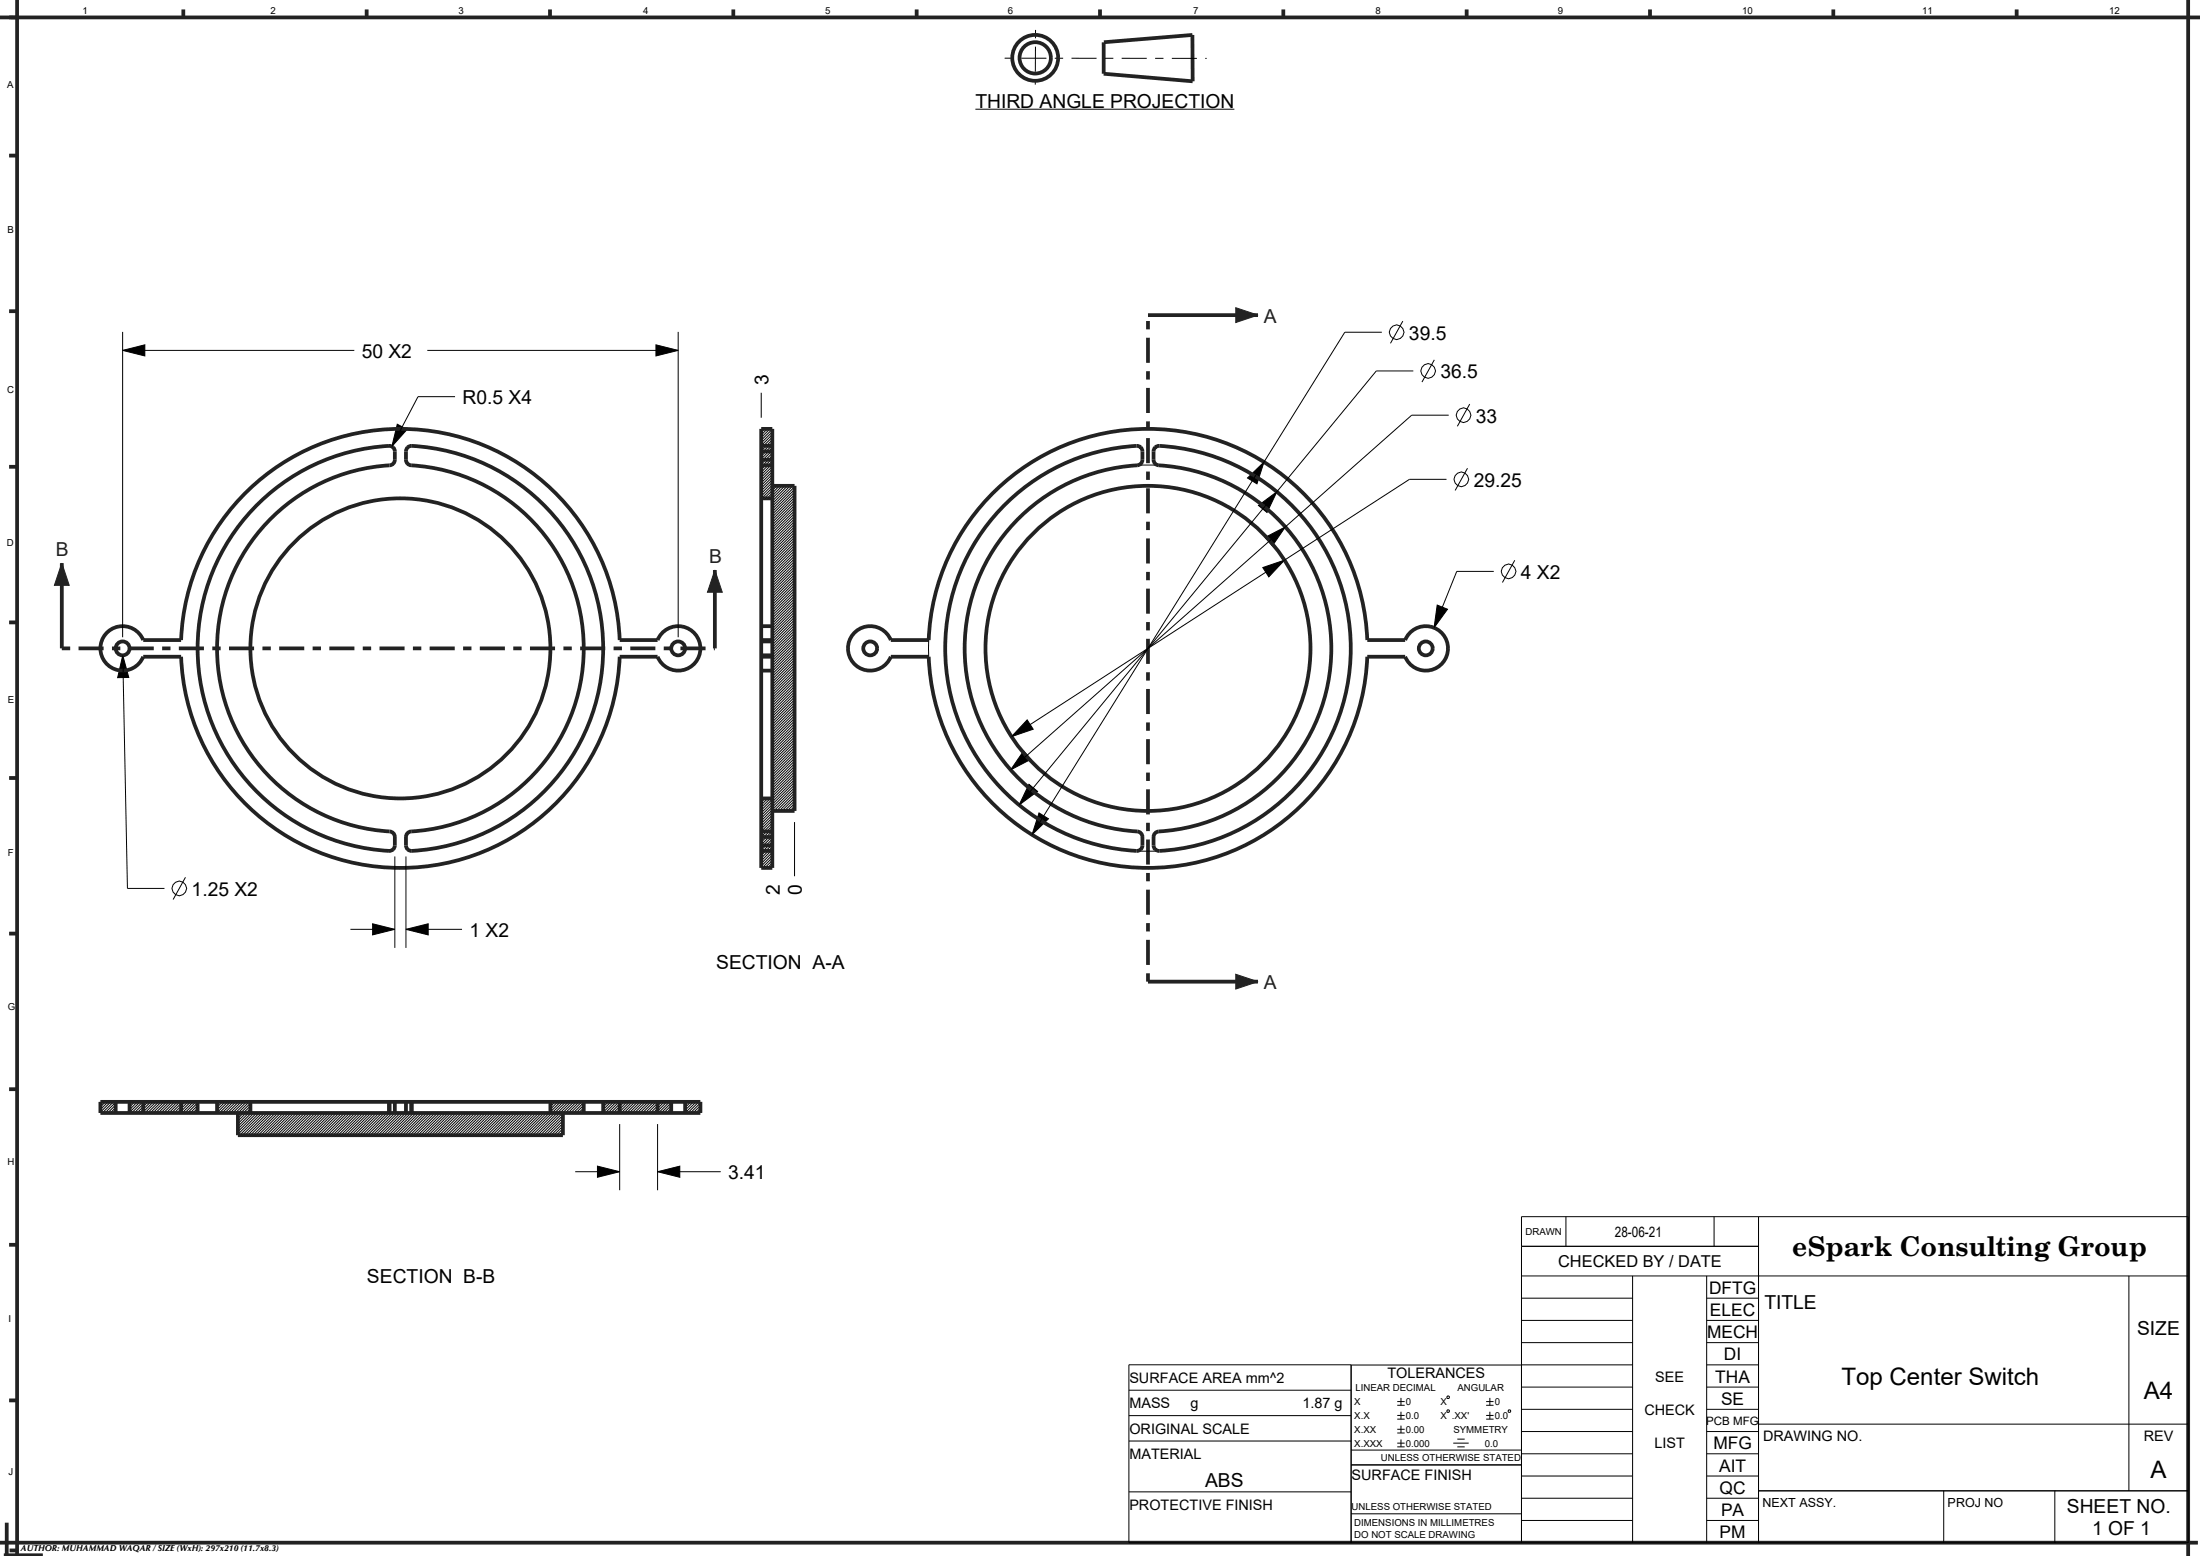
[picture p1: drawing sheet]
<svg xmlns="http://www.w3.org/2000/svg" width="297mm" height="210mm" viewBox="0 0 297 210" stroke-linecap="round" stroke-linejoin="round" font-family="sans-serif">
<path d="M166.8 131.5l3 1-3 1z" fill="#222226"/>
<path d="M166.8 131.5l3 1-3 1z" fill="none" stroke="#222226" stroke-width=".14"/>
<path d="M166.8 41.5l3 1-3 1z" fill="#222226"/>
<path d="M166.8 41.5l3 1-3 1z" fill="none" stroke="#222226" stroke-width=".14"/>
<path d="M8.3 76l1 3h-2z" fill="#222226"/>
<path d="M8.3 76l1 3h-2z" fill="none" stroke="#222226" stroke-width=".14"/>
<path d="M96.5 76.9l1 3h-2z" fill="#222226"/>
<path d="M96.5 76.9l1 3h-2z" fill="none" stroke="#222226" stroke-width=".14"/>
<g fill="none" stroke="#222226" stroke-width=".51">
<path d="M0 2.4h297M1.2 2.4h1.1M2.3 0v210M24.8 1.3v1.1M49.5 1.3v1.1M74.3 1.3v1.1M99 1.3v1.1M123.8 1.3v1.1M148.5 1.3v1.1M149 5.7l12-1v6.3l-12-1.1v-4.2M173.2 1.3v1.1M198 1.3v1.1"/>
<path d="M222.7 1.3v1.1M247.5 1.3v1.1M272.3 1.3v1.1M295.4 0v210M1.2 21h1.1M1.2 42h1.1M102.8 57.9h1.5v59.2h-1.5zM155 42.5h14.8M1.2 63h1.1M8.3 76v11.5M33.5 66.2a29.6 29.6 0 0 1 31.6-6.2 29.6 29.6 0 0 1 18.6 26.4h5.1a3 3 0 0 1 4.6-1.3 3 3 0 0 1 0 4.8 3 3 0 0 1-4.6-1.3h-5.1a29.6 29.6 0 0 1-29.6 28.5 29.6 29.6 0 0 1-29.6-28.5h-5.2a3 3 0 0 1-4.6 1.3 3 3 0 0 1 0-4.8 3 3 0 0 1 4.6 1.3h5.2a29.5 29.5 0 0 1 9-20.2zM34.8 68a27.1 27.1 0 0 1 17.9-7.8 .75 .75 0 0 1 .6 .7v1.2a.75 .75 0 0 1-.7 .7 24.8 24.8 0 0 0-23.3 24.9 24.8 24.8 0 0 0 23.6 24.6l.2 .1a2.38 2.38 0 0 1 .2 1.9 .75 .75 0 0 1-.8 .5 27.4 27.4 0 0 1-24.1-17.6 27.4 27.4 0 0 1 6.4-29.2z"/>
<path d="M55 60.4l.4-.2a27.3 27.3 0 0 1 26 27.3 27.3 27.3 0 0 1-26 27.3 .75 .75 0 0 1-.6-.7v-1.1a.75 .75 0 0 1 .7-.8 24.8 24.8 0 0 0 23.3-24.9 24.8 24.8 0 0 0-23.6-24.6l-.2-.1a2.38 2.38 0 0 1-.2-1.9zM96.5 76.9v10.6M102.8 67.3h1.5M102.8 62.8h1.5M102.8 62.1h1.5M102.8 60.9h1.5M102.8 60.2h1.5M104.3 65.6h3v43.8h-3M134.4 66.2a29.6 29.6 0 0 1 31.7-6.2 29.6 29.6 0 0 1 18.5 26.4h5.1a3 3 0 0 1 4.6-1.3 3 3 0 0 1 0 4.8 3 3 0 0 1-4.6-1.3h-5.1a29.6 29.6 0 0 1-29.6 28.5 29.6 29.6 0 0 1-29.6-28.5h-5.1a3 3 0 0 1-4.6 1.3 3 3 0 0 1 0-4.8 3 3 0 0 1 4.6 1.3h5.1a29.5 29.5 0 0 1 9-20.2zM135.8 68a27.1 27.1 0 0 1 17.8-7.8 .75 .75 0 0 1 .6 .7v1.2a.75 .75 0 0 1-.7 .7 24.8 24.8 0 0 0-23.3 24.9 24.8 24.8 0 0 0 23.6 24.6l.2 .1a2.38 2.38 0 0 1 .2 1.9 .75 .75 0 0 1-.8 .5 27.4 27.4 0 0 1-24-17.6 27.4 27.4 0 0 1 6.4-29.2zM156 60.4l.3-.2a27.3 27.3 0 0 1 26.1 27.3 27.3 27.3 0 0 1-26.1 27.3 .75 .75 0 0 1-.6-.7v-1.1a.75 .75 0 0 1 .7-.8 24.8 24.8 0 0 0 23.3-24.9 24.8 24.8 0 0 0-23.5-24.6l-.3-.1a2.38 2.38 0 0 1-.1-1.9zM1.2 84h1.1"/>
<path d="M102.8 88.6h1.5M102.8 86.4h1.5M102.8 90.5h1.5M102.8 88.4h1.5M102.8 86.6h1.5M102.8 84.5h1.5M1.2 105h1.1M102.8 114.8h1.5M102.8 114.1h1.5M102.8 113h1.5M102.8 112.2h1.5M102.8 107.8h1.5"/>
<path d="M1.2 126h1.1M155 132.5h14.8M1.2 147h1.1M13.6 148.7h81v1.5h-81zM15.6 148.7v1.5M17.5 148.7v1.5M19.3 148.7v1.5M24.5 148.7v1.5M26.7 148.7v1.5M29.3 148.7v1.5M32.1 150.2v3h43.9v-3M33.8 148.7v1.5"/>
<path d="M52.5 148.7v1.5M52.6 148.7v1.5M53.3 148.7v1.5M54.8 148.7v1.5M55.5 148.7v1.5M55.6 148.7v1.5M74.3 148.7v1.5M78.8 148.7v1.5M81.4 148.7v1.5M83.7 148.7v1.5M88.8 148.7v1.5M90.6 148.7v1.5"/>
<path d="M92.5 148.7v1.5M1.2 168h1.1M1.2 189h1.1M.5 209.9h5.3M.9 205.5v4.6M1.3 209.2h1.1M296.7 208.2h-296.7"/>
<circle cx="139.8" cy="7.8" r="3.1"/>
<circle cx="139.8" cy="7.8" r="2.12"/>
<circle cx="16.6" cy="87.5" r=".94"/>
<circle cx="54.1" cy="87.5" r="20.3"/>
<circle cx="91.6" cy="87.5" r=".94"/>
<circle cx="117.5" cy="87.5" r=".94"/>
<circle cx="155" cy="87.5" r="21.9"/>
<circle cx="192.5" cy="87.5" r=".94"/>
</g>
<path d="M8.3 87.5h88.2M155 132.5v-90" fill="none" stroke="#222226" stroke-width=".51" stroke-dasharray="1.1 1.1 3.4 1.1" stroke-linecap="butt"/>
<g fill="none" stroke="#000" stroke-width=".14">
<path d="M131.7 14.7h34.9M16.6 47.3l3-.8v1.5zM16.6 44.8v41.2M16.6 47.3h31.2M53.6 57.3l1.4 .7-2.1 2.3zM57.7 47.3h33.9M61.4 53.5h-5l-3.5 6.8M88.6 46.5l3 .8-3 .7zM91.6 44.8v41.2M102.8 53v3.4M102.9 57.9l-.1 .1M103.2 57.9l-.4 .4"/>
<path d="M103.6 57.9l-.8 .8M103.9 57.9l-1.1 1.2M104.3 57.9l-1.5 1.5M104.3 58.3l-1.5 1.5M104.3 58.6l-1.5 1.5M104.3 59l-1.5 1.5M104.3 59.4l-1.5 1.5M104.3 59.7l-1.5 1.5M186.5 44.8h-5l-42.2 67.9M189.4 43.3l-1.7 3M190.8 50.1h-5l-48.2 58.5M193.6 48.6l-1.6 3"/>
<path d="M195.6 56h-5l-54.2 47.9M198.4 54.5l-1.7 3M104.3 60.1l-1.5 1.5M104.3 60.4l-1.5 1.5M104.3 60.8l-1.5 1.5M104.3 61.2l-1.5 1.5M104.3 61.5l-1.5 1.5M104.3 61.9l-1.5 1.5M104.3 62.2l-1.5 1.5M104.3 62.6l-1.5 1.5M104.3 63l-1.5 1.5M104.3 63.3l-1.5 1.5"/>
<path d="M104.3 63.7l-1.5 1.5M104.3 64l-1.5 1.5M104.3 64.4l-1.5 1.5M104.3 64.7l-1.5 1.5M104.3 65.1l-1.5 1.5M104.3 65.5l-1.5 1.5M104.5 65.6l-1.7 1.7M104.9 65.6l-1.7 1.7M105.2 65.6l-1.6 1.7M105.6 65.6l-1.7 1.7M106 65.6l-1.7 1.7M106.3 65.6l-2 2"/>
<path d="M106.7 65.6l-2.4 2.4M107 65.6l-2.7 2.7M107.3 65.7l-3 3M107.3 66.1l-3 3M107.3 66.4l-3 3M107.3 66.8l-3 3M107.3 67.1l-3 3M107.3 67.5l-3 3M107.3 67.9l-3 3M107.3 68.2l-3 3M107.3 68.6l-3 3M107.3 68.9l-3 3"/>
<path d="M107.3 69.3l-3 3M107.3 69.7l-3 3M107.3 70l-3 3M107.3 70.4l-3 3M107.3 70.7l-3 3M107.3 71.1l-3 3M107.3 71.4l-3 3M107.3 71.8l-3 3M107.3 72.2l-3 3M107.3 72.5l-3 3M107.3 72.9l-3 3M107.3 73.2l-3 3"/>
<path d="M107.3 73.6l-3 3M107.3 74l-3 3M107.3 74.3l-3 3M107.3 74.7l-3 3M107.3 75l-3 3M107.3 75.4l-3 3M107.3 75.8l-3 3M107.3 76.1l-3 3M107.3 76.5l-3 3M107.3 76.8l-3 3M107.3 77.2l-3 3M107.3 77.6l-3 3"/>
<path d="M107.3 77.9l-3 3M107.3 78.3l-3 3M107.3 78.6l-3 3M107.3 79l-3 3M107.3 79.4l-3 3M107.3 79.7l-3 3M153.5 62.8h2.9M168.4 64.5l2.2-2.1-.9 2.9zM169.9 68.2l2.5-1.8-1.4 2.8zM170.5 76.6l2.9-1-2.1 2.3zM170.8 72.5l2.7-1.4-1.7 2.6zM195.3 64.7h-5l-53.7 34.7"/>
<path d="M198.1 63.2l-1.7 3M201.7 77.1h-5l-3.1 7.6M204.5 75.6l-1.7 3M16.6 88.4l.8 3-1.5 .1zM16.6 88.4l.6 31.5h5M107.3 80.1l-3 3M107.3 80.4l-3 3M107.3 80.8l-3 3M107.3 81.1l-3 3M107.3 81.5l-3 3M107.3 81.9l-3 3M107.3 82.2l-3 3"/>
<path d="M107.3 82.6l-3 3M107.3 82.9l-3 3M107.3 83.3l-3 3M107.3 83.7l-3 3M107.3 84l-3 3M107.3 84.4l-3 3M107.3 84.7l-3 3M107.3 85.1l-3 3M107.3 85.5l-3 3M107.3 85.8l-3 3M107.3 86.2l-3 3M107.3 86.5l-3 3"/>
<path d="M107.3 86.9l-3 3M107.3 87.3l-3 3M107.3 87.6l-3 3M107.3 88l-3 3M107.3 88.3l-3 3M107.3 88.7l-3 3M107.3 89l-3 3M107.3 89.4l-3 3M107.3 89.8l-3 3M107.3 90.1l-3 3M107.3 90.5l-3 3M107.3 90.8l-3 3"/>
<path d="M107.3 91.2l-3 3M107.3 91.6l-3 3M107.3 91.9l-3 3M107.3 92.3l-3 3M107.3 92.6l-3 3M107.3 93l-3 3M107.3 93.4l-3 3M107.3 93.7l-3 3M107.3 94.1l-3 3M107.3 94.4l-3 3M107.3 94.8l-3 3M107.3 95.2l-3 3"/>
<path d="M107.3 95.5l-3 3M107.3 95.9l-3 3M107.3 96.2l-3 3M107.3 96.6l-3 3M107.3 97l-3 3M107.3 97.3l-3 3M107.3 97.7l-3 3M107.3 98l-3 3M107.3 98.4l-3 3M107.3 98.7l-3 3M107.3 99.1l-3 3M107.3 99.5l-3 3"/>
<path d="M107.3 99.8l-3 3M125.4 86.4v2.2M138.7 97.2l.8 1.2-2.9 1zM194 81.7l1.4 .5-1.8 2.5zM25 118.4l-1.6 3M53.3 115.6v12.3M54.8 115.6v12.3M102.9 107.8l-.1 .1M103.3 107.8l-.5 .5M103.6 107.8l-.8 .8M104 107.8l-1.2 1.2M104.3 109.7l-1.5 1.5"/>
<path d="M104.3 110l-1.5 1.5M104.3 110.4l-1.5 1.5M104.3 110.7l-1.5 1.5M104.3 111.1l-1.5 1.5M104.3 111.4l-1.5 1.5M104.3 111.8l-1.5 1.5M104.3 112.2l-1.5 1.5M104.3 112.5l-1.5 1.5M104.3 112.9l-1.5 1.5M104.3 113.2l-1.5 1.5M104.3 113.6l-1.5 1.5M104.3 114l-1.5 1.5"/>
<path d="M104.3 114.3l-1.5 1.5M104.3 114.7l-1.5 1.5M104.3 115l-1.5 1.5M104.3 115.4l-1.5 1.5M104.3 115.8l-1.4 1.3M104.3 116.1l-1.1 1M104.3 116.5l-.7 .6M104.3 116.8l-.3 .3M107.3 100.2l-3 3M107.3 100.5l-3 3M107.3 100.9l-3 3M107.3 101.3l-3 3"/>
<path d="M107.3 101.6l-3 3M107.3 102l-3 3M107.3 102.3l-3 3M107.3 102.7l-3 3M107.3 103.1l-3 3M107.3 103.4l-3 3M107.3 103.8l-3 3M107.3 104.1l-3 3M107.3 104.5l-3 3M107.3 104.9l-4.5 4.5M107.3 105.2l-4.5 4.5M107.3 105.6l-4.5 4.5"/>
<path d="M107.3 105.9l-4.5 4.5M107.3 106.3l-4.5 4.5M107.3 106.7l-2.8 2.7M107.3 107l-2.5 2.4M107.3 107.4l-2.1 2M107.3 107.7l-1.8 1.7M107.3 108.1l-1.4 1.3M107.3 108.4l-1 1M107.3 108.8l-.7 .6M107.3 109.2l-.3 .2M107.3 110.9v7.4M138.2 101.4l1 1.1-2.8 1.4z"/>
<path d="M138.9 105.9l1.2 .9-2.5 1.8zM140.3 109.7l1.2 .8-2.2 2.2zM153.4 114.8h3.1M47.3 125.4h6M50.3 124.7l3 .7-3 .8zM54.8 125.4l3-.7v1.5zM54.8 125.4h7.6M13.9 148.7l-.3 .3M14.2 148.7l-.6 .7M14.6 148.7l-1 1.1M15 148.7l-1.4 1.4M15.3 148.7l-1.5 1.5"/>
<path d="M15.6 148.8l-1.4 1.4M15.6 149.1l-1.1 1.1M15.6 149.8l-.3 .4M15.6 150.2h.1M15.6 149.5l-.7 .7M17.8 148.7l-.3 .3M18.2 148.7l-.7 .7M18.5 148.7l-1 1.1M18.9 148.7l-1.4 1.4M19.3 148.7l-1.5 1.5M19.6 148.7l-1.5 1.5M20 148.7l-1.5 1.5"/>
<path d="M20.3 148.7l-1.5 1.5M20.7 148.7l-1.5 1.5M21.1 148.7l-1.5 1.5M21.4 148.7l-1.5 1.5M21.8 148.7l-1.5 1.5M22.1 148.7l-1.5 1.5M22.5 148.7l-1.5 1.5M22.9 148.7l-1.5 1.5M23.2 148.7l-1.5 1.5M23.6 148.7l-1.5 1.5M23.9 148.7l-1.5 1.5M24.3 148.7l-1.5 1.5"/>
<path d="M24.7 148.7l-1.5 1.5M25 148.7l-1.5 1.5M25.4 148.7l-1.5 1.5M25.7 148.7l-1.5 1.5M26.1 148.7l-1.5 1.5M26.4 148.7l-1.5 1.5M26.7 148.8l-1.4 1.4M26.7 149.2l-1 1M26.7 149.6l-.7 .6M26.7 149.9l-.3 .3M29.3 148.7h.1M29.7 148.7l-.4 .4"/>
<path d="M30 148.7l-.7 .7M30.4 148.7l-1.1 1.1M30.8 148.7l-1.5 1.5M31.1 148.7l-1.5 1.5M31.5 148.7l-1.5 1.5M31.8 148.7l-1.5 1.5M32.2 148.7l-1.5 1.5M32.6 148.7l-1.5 1.5M32.9 148.7l-1.5 1.5M33.3 148.7l-1.5 1.5M33.6 148.7l-1.5 1.5M33.8 148.9l-1.7 1.7"/>
<path d="M33.8 149.3l-1.7 1.6M33.8 149.6l-1.7 1.7M33.8 150l-1.7 1.7M33.9 150.2l-1.8 1.8M34.3 150.2l-2.2 2.2M34.6 150.2l-2.5 2.5M35 150.2l-2.9 2.9M35.4 150.2l-3 3M35.7 150.2l-3 3M36.1 150.2l-3 3M36.4 150.2l-3 3M36.8 150.2l-3 3"/>
<path d="M37.2 150.2l-3 3M37.5 150.2l-3 3M37.9 150.2l-3 3M38.2 150.2l-3 3M38.6 150.2l-3 3M39 150.2l-3 3M39.3 150.2l-3 3M39.7 150.2l-3 3M40 150.2l-3 3M40.4 150.2l-3 3M40.8 150.2l-3 3M41.1 150.2l-3 3"/>
<path d="M41.5 150.2l-3 3M41.8 150.2l-3 3M42.2 150.2l-3 3M42.6 150.2l-3 3M42.9 150.2l-3 3M43.3 150.2l-3 3M43.6 150.2l-3 3M44 150.2l-3 3M44.3 150.2l-3 3M44.7 150.2l-3 3M45.1 150.2l-3 3M45.4 150.2l-3 3"/>
<path d="M45.8 150.2l-3 3M46.1 150.2l-3 3M46.5 150.2l-3 3M46.9 150.2l-3 3M47.2 150.2l-3 3M47.6 150.2l-3 3M47.9 150.2l-3 3M48.3 150.2l-3 3M48.7 150.2l-3 3M49 150.2l-3 3M49.4 150.2l-3 3M49.7 150.2l-3 3"/>
<path d="M50.1 150.2l-3 3M50.5 150.2l-3 3M50.8 150.2l-3 3M51.2 150.2l-3 3M51.5 150.2l-3 3M51.9 150.2l-3 3M52.2 150.2l-3 3M52.6 150.2l-3 3M53 150.2l-3 3M53.3 150.2l-3 3M53.7 150.2l-3 3M54 150.2l-3 3"/>
<path d="M54.4 150.2l-3 3M54.8 150.2l-3 3M55.1 150.2l-3 3M55.5 150.2l-3 3M55.8 150.2l-3 3M56.2 150.2l-3 3M56.6 150.2l-3 3M56.9 150.2l-3 3M57.3 150.2l-3 3M57.6 150.2l-3 3M58 150.2l-3 3M58.4 150.2l-3 3"/>
<path d="M58.7 150.2l-3 3M59.1 150.2l-3 3M59.4 150.2l-3 3M59.8 150.2l-3 3M60.2 150.2l-3 3M60.5 150.2l-3 3M60.9 150.2l-3 3M61.2 150.2l-3 3M61.6 150.2l-3 3M61.9 150.2l-3 3M62.3 150.2l-3 3M62.7 150.2l-3 3"/>
<path d="M63 150.2l-3 3M63.4 150.2l-3 3M63.7 150.2l-3 3M64.1 150.2l-3 3M64.5 150.2l-3 3M64.8 150.2l-3 3M65.2 150.2l-3 3M65.5 150.2l-3 3M65.9 150.2l-3 3M66.3 150.2l-3 3M66.6 150.2l-3 3M67 150.2l-3 3"/>
<path d="M67.3 150.2l-3 3M67.7 150.2l-3 3M68.1 150.2l-3 3M68.4 150.2l-3 3M68.8 150.2l-3 3M69.1 150.2l-3 3M69.5 150.2l-3 3M69.9 150.2l-3 3M70.2 150.2l-3 3M70.6 150.2l-3 3M70.9 150.2l-3 3M71.3 150.2l-3 3"/>
<path d="M71.6 150.2l-3 3M72 150.2l-3 3M72.4 150.2l-3 3M72.7 150.2l-3 3M73.1 150.2l-3 3M73.4 150.2l-3 3M73.8 150.2l-3 3M74.2 150.2l-3 3M74.6 148.7l-.3 .3M74.9 148.7l-.6 .6M75.3 148.7l-1 1M75.7 148.7l-1.4 1.4"/>
<path d="M76 150.5l-2.7 2.7M76 150.9l-2.3 2.3M76 151.3l-2 1.9M76 151.6l-1.6 1.6M76 152l-1.2 1.2M76 152.3l-.9 .9M76 152.7l-.5 .5M76 153l-.2 .2M76 148.7l-4.5 4.5M76.4 148.7l-4.5 4.5M76.7 148.7l-4.5 4.5M77.1 148.7l-4.5 4.5"/>
<path d="M77.5 148.7l-4.5 4.5M77.7 158.1h6M77.8 148.7l-1.5 1.5M78.2 148.7l-1.5 1.5M78.5 148.7l-1.5 1.5M78.8 148.8l-1.4 1.4M78.8 149.2l-1 1M78.8 149.5l-.7 .7M78.8 149.9l-.3 .3M80.7 157.4l3 .7-3 .8zM81.8 148.7l-.4 .3M82.1 148.7l-.7 .7"/>
<path d="M82.5 148.7l-1.1 1.1M82.8 148.7l-1.4 1.4M83.2 148.7l-1.5 1.5M83.6 148.7l-1.5 1.5M83.7 151.7v8.9M83.9 148.7l-1.5 1.5M84.3 148.7l-1.5 1.5M84.6 148.7l-1.5 1.5M85 148.7l-1.5 1.5M85.4 148.7l-1.5 1.5M85.7 148.7l-1.5 1.5M86.1 148.7l-1.5 1.5"/>
<path d="M86.4 148.7l-1.5 1.5M86.8 148.7l-1.5 1.5M87.2 148.7l-1.5 1.5M87.5 148.7l-1.5 1.5M87.9 148.7l-1.5 1.5M88.2 148.7l-1.5 1.5M88.6 148.7l-1.5 1.5M88.8 158.1l3-.7v1.5zM88.8 158.1h8.5M88.8 151.7v8.9M89 148.7l-1.5 1.5M89.3 148.7l-1.5 1.5"/>
<path d="M89.7 148.7l-1.5 1.5M90 148.7l-1.5 1.5M90.4 148.7l-1.5 1.5M90.6 148.8l-1.4 1.4M90.6 149.2l-1 1M90.6 149.6l-.6 .6M90.6 149.9l-.3 .3M92.5 148.7v.1M92.9 148.7l-.4 .4M93.3 148.7l-.8 .8M93.6 148.7l-1.1 1.1M94 148.7l-1.5 1.5"/>
<path d="M94.3 148.7l-1.5 1.5M94.6 148.9l-1.4 1.3M94.6 149.2l-1 1M94.6 149.6l-.7 .6M94.6 149.9l-.3 .3M205.4 178.2h15M205.4 175.2h15M205.4 168.2h32M211.4 164.2v4M220.4 172.2v36M230.4 178.2h7M230.4 175.2h7"/>
<path d="M230.4 172.2v36M231.4 164.2v4M237.4 164.2v44M287.4 172.2v29M295.4 172.2h-90M152.4 194.5h30M152.4 191.1h30M152.4 187.6h30M182.4 195.7h23M182.4 184.2h23M188.6 194.8h1M188.6 195.3h1"/>
<path d="M188.6 192.9h1M188.6 193.4h1M188.6 191h1M188.6 191.5h1M188.6 189.2h1M188.6 189.7h1M189.1 188.7v1M189.1 190.5v1M189.1 192.4v1M189.1 194.3v1M195.3 190.4l.3-.1 .1 .2-.3 .1zM195.4 188.4l.3 .1-.1 .2h-.3z"/>
<path d="M196.2 194.8h2.1M196.7 194.2h1M196.7 195.3h1M200.6 191h1M200.6 191.5h1M200.6 189.2h1M200.6 189.7h1M201.1 188.7v1M201.1 190.5v1M203.6 190.4l.3-.1v.2l-.2 .1zM205.4 199.2h15M205.4 196.2h15"/>
<path d="M205.4 193.2h15M205.4 190.2h15M205.4 187.2h15M205.4 184.2h15M205.4 181.2h15M205.4 197.7h-23M230.4 199.2h7M230.4 196.2h7M230.4 193.2h7M230.4 190.2h7M230.4 187.2h7M230.4 184.2h7"/>
<path d="M230.4 181.2h7M237.4 192.2h58M152.4 201.3h30M182.4 204.3h23M205.4 208.2v-44h90v44h-143v-24h30v24M205.4 205.2h15M205.4 202.2h15M230.4 205.2h7M230.4 202.2h7M237.4 201.2h58M262.4 201.2v7M277.4 201.2v7"/>
<circle cx="188.5" cy="44.8" r=".98"/>
<circle cx="192.8" cy="50.1" r=".98"/>
<circle cx="197.6" cy="56" r=".98"/>
<circle cx="197.3" cy="64.7" r=".98"/>
<circle cx="203.6" cy="77.1" r=".98"/>
<circle cx="24.2" cy="119.9" r=".98"/>
</g>
<g fill="#000">
<path d="M16.6 47.3l3-.8v1.5zM88.6 46.5l3 .8-3 .7zM53.6 57.3l1.4 .7-2.1 2.3zM168.4 64.5l2.2-2.1-.9 2.9zM169.9 68.2l2.5-1.8-1.4 2.8zM170.5 76.6l2.9-1-2.1 2.3zM170.8 72.5l2.7-1.4-1.7 2.6zM16.6 88.4l.8 3-1.5 .1zM138.7 97.2l.8 1.2-2.9 1zM194 81.7l1.4 .5-1.8 2.5zM138.2 101.4l1 1.1-2.8 1.4zM138.9 105.9l1.2 .9-2.5 1.8z"/>
<path d="M140.3 109.7l1.2 .8-2.2 2.2zM50.3 124.7l3 .7-3 .8zM54.8 125.4l3-.7v1.5zM80.7 157.4l3 .7-3 .8zM88.8 158.1l3-.7v1.5z"/>
</g>
<path d="M135.6 7.9h27.3M139.8 4v7.4" fill="none" stroke="#000" stroke-width=".14" stroke-dasharray="1.1 1.1 3.4 1.1" stroke-linecap="butt"/>
<text font-size="3.7" x="242" y="169.6">eSpark Consulting Group</text>
<g font-size="3.3">
<text x="248.6" y="187">Top Center Switch</text>
<text x="289.4" y="188.8">A4</text>
<text x="290.3" y="199.5">A</text>
</g>
<g font-size="2.6">
<text x="131.7" y="14.5">THIRD ANGLE PROJECTION</text>
<text x="190.2" y="45.8">39.5</text>
<text x="48.8" y="48.3">50 X2</text>
<text x="103.8" y="52" transform="rotate(-90 103.8 52)">3</text>
<text x="194.5" y="51.1">36.5</text>
<text x="62.4" y="54.5">R0.5 X4</text>
<text x="199.2" y="57">33</text>
<text x="198.9" y="65.7">29.25</text>
<text x="205.3" y="78.1">4 X2</text>
<text x="25.9" y="120.9">1.25 X2</text>
<text x="105.3" y="120.8" transform="rotate(-90 105.3 120.8)">2</text>
<text x="108.3" y="120.8" transform="rotate(-90 108.3 120.8)">0</text>
<text x="63.4" y="126.4">1 X2</text>
<text x="96.7" y="130.7">SECTION A-A</text>
<text x="98.3" y="159.1">3.41</text>
<text x="49.5" y="173.2">SECTION B-B</text>
<text x="238.2" y="176.7">TITLE</text>
<text x="288.5" y="180.2">SIZE</text>
<text x="162.7" y="200.6">ABS</text>
<text x="279" y="204.2">SHEET NO.</text>
<text x="282.4" y="207.2">1 OF 1</text>
</g>
<g font-size="2.6" fill="#222226">
<text x="170.6" y="43.5">A</text>
<text x="7.6" y="75">B</text>
<text x="95.7" y="75.9">B</text>
<text x="170.6" y="133.5">A</text>
</g>
<g font-size="2.3">
<text x="230.7" y="174.6">DFTG</text>
<text x="230.8" y="177.6">ELEC</text>
<text x="230.5" y="180.6">MECH</text>
<text x="232.7" y="183.6">DI</text>
<text x="231.6" y="186.6">THA</text>
<text x="232.3" y="189.6">SE</text>
<text x="231.3" y="195.6">MFG</text>
<text x="232.1" y="198.6">AIT</text>
<text x="232.1" y="201.6">QC</text>
<text x="232.1" y="207.6">PM</text>
<text x="232.3" y="204.6">PA</text>
</g>
<text font-size="2.2" x="210.3" y="171.1">CHECKED BY / DATE</text>
<g font-size="2">
<text x="218" y="167">28-06-21</text>
<text x="187.3" y="186">TOLERANCES</text>
<text x="152.5" y="190.1">MASS</text>
<text x="152.5" y="186.7">SURFACE AREA mm^2</text>
<text x="160.7" y="190.1">g</text>
<text x="175.8" y="190.1">1.87 g</text>
<text x="222" y="191">CHECK</text>
<text x="223.4" y="186.5">SEE</text>
<text x="152.5" y="196.9">MATERIAL</text>
<text x="152.5" y="193.5">ORIGINAL SCALE</text>
<text x="223.3" y="195.5">LIST</text>
<text x="238" y="194.5">DRAWING NO.</text>
<text x="289.4" y="194.5">REV</text>
<text x="152.5" y="203.8">PROTECTIVE FINISH</text>
<text x="182.5" y="199.8">SURFACE FINISH</text>
</g>
<g font-size="1.7">
<text x="237.9" y="203.4">NEXT ASSY.</text>
<text x="262.9" y="203.4">PROJ NO</text>
</g>
<text font-size="1.6" x="230.3" y="192.3">PCB MFG</text>
<g font-size="1.3">
<text x="11.1" y="1.9">1</text>
<text x="36.5" y="1.9">2</text>
<text x="61.9" y="1.9">3</text>
<text x="86.8" y="1.9">4</text>
<text x="111.4" y="1.9">5</text>
<text x="136.1" y="1.9">6</text>
<text x="161.1" y="1.9">7</text>
<text x="185.7" y="1.9">8</text>
<text x="210.3" y="1.9">9</text>
<text x="235.2" y="1.9">10</text>
<text x="259.5" y="1.9">11</text>
<text x="284.7" y="1.9">12</text>
<text x="1" y="11.9">A</text>
<text x="1" y="31.5">B</text>
<text x="1" y="53.1">C</text>
<text x=".9" y="73.7">D</text>
<text x="1.1" y="94.9">E</text>
<text x="1.1" y="115.5">F</text>
<text x="1" y="136.3">G</text>
<text x="1" y="157.2">H</text>
<text x="205.9" y="166.7">DRAWN</text>
<text x="1.1" y="178.4">I</text>
<text x="182.8" y="191.5">X.X</text>
<text x="182.8" y="189.7">X</text>
<text x="183" y="187.7">LINEAR DECIMAL</text>
<text x="189.8" y="191.5">0.0</text>
<text x="189.8" y="189.7">0</text>
<text x="194.5" y="191.5">X .XX'</text>
<text x="194.5" y="189.7">X</text>
<text x="196.8" y="187.7">ANGULAR</text>
<text x="201.8" y="191.5">0.0</text>
<text x="201.8" y="189.7">0</text>
<text x="182.8" y="195.3">X.XXX</text>
<text x="182.8" y="193.4">X.XX</text>
<text x="186.4" y="197.2">UNLESS OTHERWISE STATED</text>
<text x="189.8" y="195.3">0.000</text>
<text x="189.8" y="193.4">0.00</text>
<text x="196.2" y="193.4">SYMMETRY</text>
<text x="200.5" y="195.3">0.0</text>
<text x="1.2" y="199.1">J</text>
<text x="182.5" y="203.8">UNLESS OTHERWISE STATED</text>
<text x="182.8" y="206">DIMENSIONS IN MILLIMETRES</text>
<text x="182.8" y="207.5">DO NOT SCALE DRAWING</text>
</g>
<text font-size="1.2" x="2.8" y="209.4">AUTHOR: MUHAMMAD WAQAR / SIZE (WxH): 297x210 (11.7x8.3)</text>
</svg>
